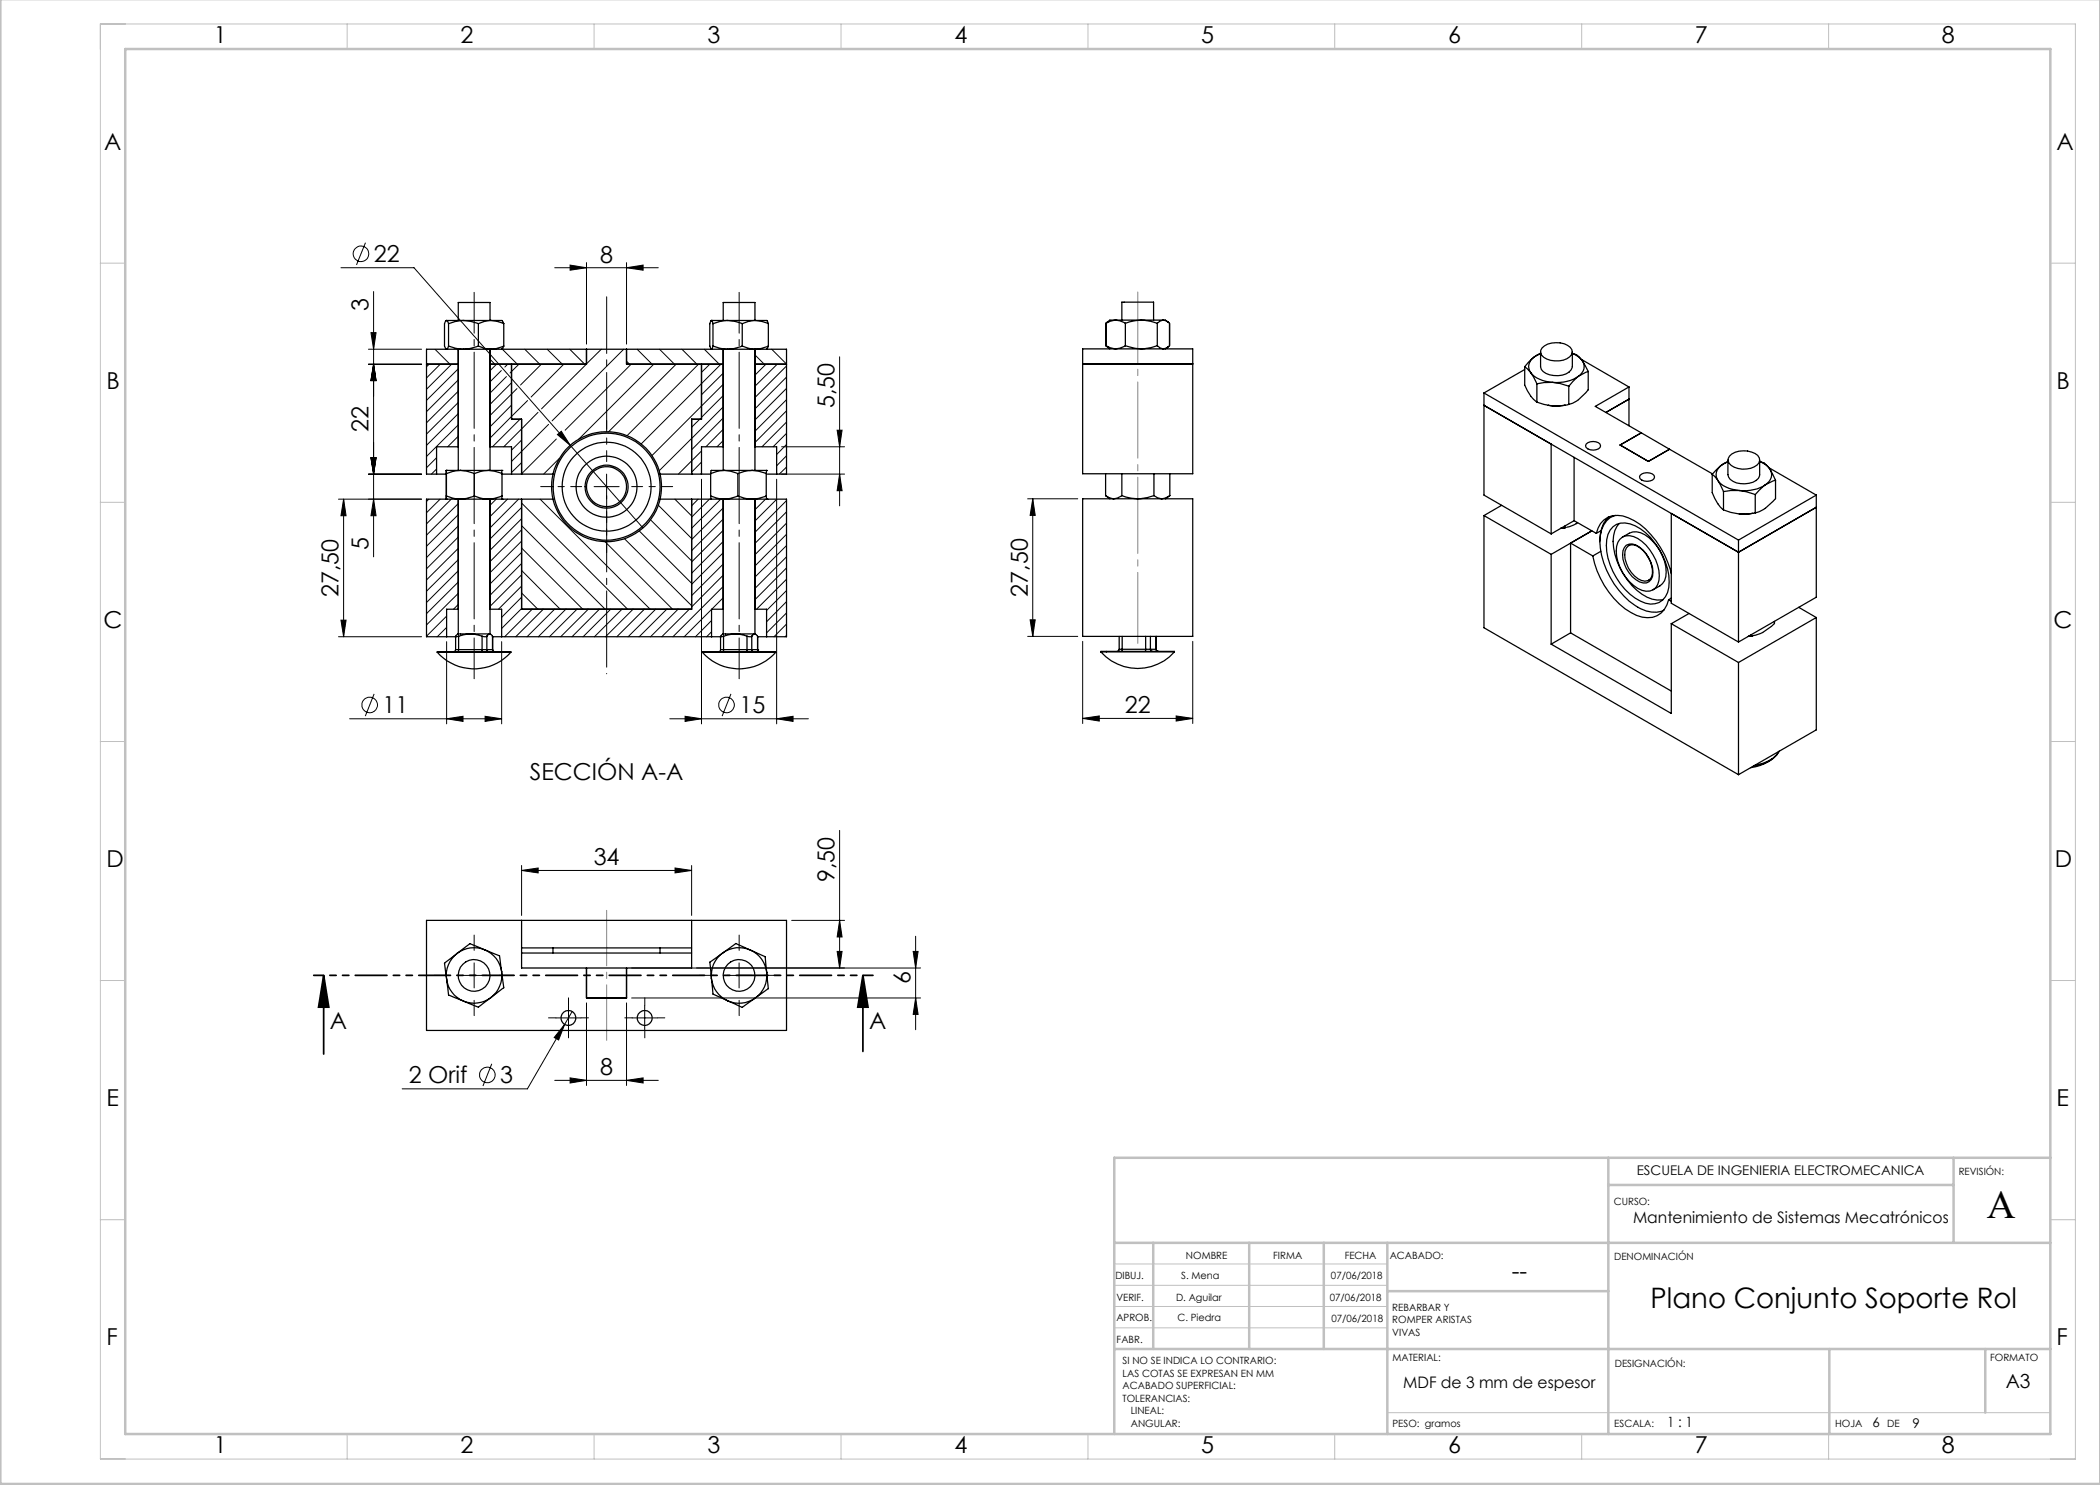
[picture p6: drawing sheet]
<svg xmlns="http://www.w3.org/2000/svg" width="420mm" height="297mm" viewBox="0 0 420 297" stroke-linecap="round" stroke-linejoin="round" font-family="sans-serif">
<!-- layer: Capa 1 -->
<g fill="none" stroke="#000" stroke-width=".2">
<path d="M68.2 53.5h14.6l31.3 35.6M73.1 48.5l-1.8 4.5M74.7 58.3v53.1M110.9 53.5h20.8M114 53l3.3 .5-3.3 .5zM117.3 52.5v16.3M125.3 53.5l3.3-.5v1zM125.3 52.5v16.3M73.7 72.8h10.6M73.7 69.8h10.6M74.2 66.5h1l-.5 3.3zM74.7 72.8l.5 3.3h-1z"/>
<path d="M85.3 72.6l.2 .2M85.8 72.8l-.5 .5M87 69.8l3 3M88.1 72.8l-2.8 2.8M90.3 72.8l-5 5.1M91.5 69.8l.2 .2M91.7 78.2l-6.4 6.4M91.7 76l-6.4 6.3M91.7 73.8l-6.4 6.3M98 71.9l1 .9M99.2 73l-1.2 1.2M100.3 74.1l-2.3 2.3"/>
<path d="M100.5 69.8l3 3M101.3 75.3l-3.3 3.3M101.5 72.8l-.5 .6M102.3 76.5l-4.3 4.4M103.4 77.7l-5.4 5.4M103.8 72.8l-1.8 1.8M105 69.8l3 3M108.3 72.8l-4.2 4.2M109.4 69.8l3.1 3M112.7 72.8l-6.5 6.6M113.9 69.8l3 3M117.3 72.8l-9 9"/>
<path d="M120.3 69.8l-3 3M124.7 69.8l-14.3 14.4M125.3 72.2l.6 .6M126.2 72.8l-13.2 13.2M127.4 69.8l3 3M130.7 72.8l-15 15.1M131.9 69.8l3 3M135.2 72.8l-13.5 13.6M136.4 69.8l3 3M139.7 72.8l-14.3 14.3M140.9 69.8l3 3M142 72.8l-1.7 1.7"/>
<path d="M144.2 72.8l-16 16M144.6 76.9l-14.2 14.2M144.6 79.1l-4.3 4.4M144.6 74.6l-4.3 4.3M151 71l1.9 1.8M153.2 72.8l-2.2 2.2M154.3 69.8l3 3M155.4 72.8l-4.4 4.5M157.3 79.9l-6.3 6.4M157.3 73.2l-6.3 6.3M157.3 77.7l-6.3 6.3M157.3 75.4l-6.3 6.4"/>
<path d="M167.9 71.4v29.8M67.7 99.8h16.6M68.7 99.8l.5 3.3h-1zM68.7 99.8v27.5M73.7 94.8h10.6M74.2 91.5h1l-.5 3.3zM74.7 99.8l.5 3.3h-1zM85.8 99.8l-.5 .5M87.3 93.8l-1 1M87.3 91.5l-2 2.1M88 99.8l-2.7 2.7M90.2 99.8l-4.9 5"/>
<path d="M91.7 82.7l-6.4 6.4M91.7 87.2l-2.2 2.2M91.7 85l-6.4 6.3M91.7 80.5l-6.4 6.3M99.2 99.8l-1.2 1.3M101.5 99.8l-3.5 3.5M102.3 81l-4.3 4.4M103.7 99.8l-5.7 5.8M104 83.9l-5.5 5.5M104.3 92.5l-2 2M104.3 88l-2 2M105.5 80.1l-7.5 7.5"/>
<path d="M107.6 82.5l-6.8 6.9M108 99.8l22 22M109.7 84.9l-7.4 7.4M111.3 87.8l-7.1 7M111.5 86.9l.8-.6 1.8 2.8zM111.9 91.7l-3.2 3.1M114.1 89.1l14.5 16.5M118.8 97.3h5M121.3 94.8v5M135 99.8l3.3 3.4M139.6 99.8l-1.3 1.4M139.9 83.9l-1.6 1.5"/>
<path d="M140.3 95.8v49M140.3 90.2l-4.6 4.6M140.3 94.7l-.1 .1M140.3 92.4l-2 2M141.9 99.8l-3.6 3.6M144.1 99.8l-5.8 5.9M144.6 88.1l-1.2 1.3M144.6 81.4l-12.8 12.8M144.6 85.9l-3.4 3.5M144.6 83.6l-6.3 6.4M153.1 99.8l-2.1 2.1M155.3 95.8v49"/>
<path d="M155.4 99.8l-4.4 4.4M156.3 94.8h12.6M156.3 89.4h12.6M157.3 93.4l-1.4 1.4M157.3 91.2l-2 2M157.3 88.9l-2 2M157.3 86.7l-2.7 2.7M157.3 84.4l-4.9 5M157.3 82.2l-6.3 6.3M167.4 86h1l-.5 3.4zM167.9 94.8l.5 3.3h-1zM205.5 99.8h10"/>
<path d="M206.6 99.8l.4 3.3h-1zM206.6 99.8v27.5M91.7 118.7l-6.4 6.3M91.7 116.4l-6.4 6.3M91.7 114.2l-6.4 6.3M91.7 111.9l-6.4 6.3M91.7 109.7l-6.4 6.3M91.7 107.4l-6.4 6.4M91.7 105.2l-6.4 6.3M91.7 102.9l-6.4 6.4M91.7 100.7l-6.4 6.3M104.3 110.5l-6.3 6.3"/>
<path d="M104.3 108.2l-6.3 6.3M104.3 119.4l-4 4.1M104.3 117.2l-4.6 4.6M104.3 115l-6.3 6.3M104.3 112.7l-6.3 6.4M104.3 106l-6.3 6.3M104.3 103.7l-6.3 6.4M104.3 101.5l-6.3 6.3M104.3 100.6l21.2 21.2M104.3 105.1l16.7 16.7M104.3 109.6l12.3 12.2M104.3 114.1l7.7 7.7"/>
<path d="M104.3 118.6l3.3 3.2M121 108.3l13.5 13.5M124.9 107.7l13.4 13.4M127.8 106.2l10.5 10.5M130.1 104l8.2 8.2M131.7 101l6.6 6.7M144.6 119.6l-7.8 7.7M144.6 117.3l-10 10M144.6 115l-6.3 6.4M144.6 112.8l-6.3 6.3M144.6 110.6l-6.3 6.3M144.6 108.3l-6.3 6.3"/>
<path d="M144.6 106.1l-6.3 6.3M144.6 103.8l-6.3 6.3M144.6 101.6l-6.3 6.3M157.3 111.4l-6.3 6.3M157.3 104.6l-6.3 6.3M157.3 102.4l-6.3 6.3M157.3 118.1l-4 4M157.3 115.8l-6 6M157.3 113.6l-6.3 6.3M157.3 109.1l-6.3 6.3M157.3 106.9l-6.3 6.3M157.3 100.1l-6.3 6.4"/>
<path d="M67.7 127.3h16.6M68.2 124h1l-.5 3.3zM74.8 138.8l-1.7 4.4M89.3 128.3v16.5M89.3 125.5l-1.8 1.8M89.3 123.2l-4 4M91.7 120.9l-1 .9M100.3 128.3v16.5M104.3 121.7l-4 4M106.4 121.8l-5.5 5.5M108.7 121.8l-5.5 5.5M110.9 121.8l-5.5 5.5"/>
<path d="M113.2 121.8l-5.5 5.5M115.4 121.8l-5.5 5.5M117.7 121.8l-5.6 5.5M119.9 121.8l-5.5 5.5M122.1 121.8l-5.5 5.5M124.4 121.8l-5.5 5.5M126.6 121.8l-5.5 5.5M128.9 121.8l-5.5 5.5M131.1 121.8l-5.5 5.5M133.4 121.8l-5.6 5.5M135.6 121.8l-5.5 5.5M137.9 121.8l-5.5 5.5"/>
<path d="M142.3 126.4l-1 .9M142.3 124.1l-3.2 3.2M144.6 121.8h.1M146.2 138.8l-1.8 4.4M157.3 127.1l-.2 .2M157.3 124.8l-2.5 2.5M157.3 122.6l-4 4M157.3 120.3l-4 4.1M205.5 127.3h10M206 124h1l-.4 3.3zM216.5 128.3v16.4M238.5 128.3v16.4"/>
<path d="M69.9 143.8h30.4M89.3 143.8l3.3-.5v1zM97 143.3l3.3 .5-3.3 .5zM133.9 143.8h27.8M137 143.3l3.3 .5-3.3 .5zM155.3 143.8l3.3-.5v1zM216.5 143.7l3.4-.5v1zM216.5 143.7h22M235.2 143.2l3.3 .5-3.3 .5zM104.3 174.1l3.3-.5v1zM104.3 173.1v10M104.3 174.1h34"/>
<path d="M135 173.6l3.3 .5-3.3 .5zM138.3 173.1v10M167.9 166.1v27.5M92.3 195.1h5M94.8 192.6v5M126.3 193.6h57.8M126.3 199.6h57.8M145.3 195.1h5M147.8 192.6v5M158.3 184.1h10.6M167.4 190.3h1l-.5 3.3zM167.9 184.1l.5 3.3h-1z"/>
<path d="M182.6 190.3h1l-.5 3.3zM183.1 199.6l.5 3.3h-1zM183.1 187.3v18.6M98.4 212.8l-1.8 4.4M110.9 216.1h20.8M111.2 203.6h5M112.9 204.9l-1.2 3.1-.9-.5zM113.7 201.1v5M114 215.6l3.3 .5-3.3 .5zM114.4 202.3l-8.9 15.5h-25.1M117.3 200.6v16.5M125.3 216.1l3.3-.5v1z"/>
<path d="M125.3 200.6v16.5M126.4 203.6h5M128.9 201.1v5"/>
<circle cx="72.2" cy="50.8" r="1.55"/>
<circle cx="73.9" cy="141" r="1.55"/>
<circle cx="145.3" cy="141" r="1.55"/>
<circle cx="97.5" cy="215" r="1.56"/>
</g>
<path d="M64.7 195.1l1.1 6.3h-2.1zM64.7 195.1v15.7M172.6 195.1l1 6.3h-2zM172.6 195.1v15.2" fill="none" stroke="#000" stroke-width=".35"/>
<g fill="none" stroke="#000" stroke-width=".2" stroke-dasharray="15.2 1.3 1.3 1.3">
<path d="M89.8 195.1h-3M94.8 190.1v-3.1M99.8 195.1h3.1M142.8 195.1h-3M147.8 190.1v-3.1M152.8 195.1h3.1M94.8 200.1v3M111.2 203.6h-1.5M113.7 201.1v-1.5M113.7 206.1v1.5M116.2 203.6h1.5M126.5 203.6h-1.5"/>
<path d="M129 201.1v-1.5M129 206.1v1.5M131.5 203.6h1.5M147.8 200.1v3"/>
</g>
<path d="M94.8 135.7v-77.2M147.8 135.7v-77.2" fill="none" stroke="#000" stroke-width=".2" stroke-dasharray="15.2 1.3 1.3 1.3" stroke-dashoffset="7.1"/>
<path d="M121.3 134.8v-37" fill="none" stroke="#000" stroke-width=".2" stroke-dasharray="15.2 1.3 1.3 1.3" stroke-dashoffset="-1.3"/>
<path d="M121.3 85.8v-26.4" fill="none" stroke="#000" stroke-width=".2" stroke-dasharray="15.2 1.3 1.3 1.3" stroke-dashoffset="3.9"/>
<path d="M116.3 97.3h-8.2M121.3 92.3v-8.2M126.3 97.3h8.2M121.3 102.3v8.2" fill="none" stroke="#000" stroke-width=".2" stroke-dasharray="15.2 1.3 1.3 1.3" stroke-dashoffset="13"/>
<path d="M174.6 195.1h-111.9" fill="none" stroke="#000" stroke-width=".35" stroke-dasharray="6.3 1.3 1.3 1.3 1.3 1.3" stroke-dashoffset="4.4"/>
<path d="M121.3 208.1v-26" fill="none" stroke="#808080" stroke-width=".2" stroke-dasharray="15.2 1.3 1.3 1.3" stroke-dashoffset="4.1"/>
<path d="M227.6 58.4v70.3" fill="none" stroke="#808080" stroke-width=".2" stroke-dasharray="15.2 1.3 1.3 1.3" stroke-dashoffset="1.1"/>
<g fill="none" stroke="#c0c0c0" stroke-width=".2">
<path d="M20.1 4.8h395v287h-395zM69.4 4.8v5M118.8 4.8v5M168.2 4.8v5M217.6 4.8v5M266.9 4.8v5M316.3 4.8v5M365.7 4.8v5M20.1 52.6h4.9M410.1 52.6h5M20.1 100.5h4.9M410.1 100.5h5"/>
<path d="M20.1 148.3h4.9M410.1 148.3h5M20.1 196.1h4.9M410.1 196.1h5M20.1 243.9h4.9M222.8 257.1h54.7M222.8 252.8h54.7M410.1 243.9h5M222.8 261.3h54.7M222.8 265.6h54.7M69.4 286.8v5M118.8 286.8v5"/>
<path d="M168.2 286.8v5M217.6 286.8v5M266.9 286.8v5M277.5 282.5h132.6M316.3 286.8v5M365.7 286.8v5"/>
</g>
<g fill="none" stroke="#c0c0c0" stroke-width=".5">
<path d="M.1 -.1v296.9h419.9M25 9.8h385.1v277h-385.1zM321.6 237h69.1M321.7 231.6v55.2M390.7 231.6v17M410.1 231.6h-187.3v55.2M222.8 248.6h187.3M230.6 248.6v21.2M249.8 248.6v21.2M264.8 248.6v21.2M277.5 248.6v38.2M277.6 258.2h44.1"/>
<path d="M222.8 269.8h187.3M365.9 269.8v17M397.1 269.8v12.7"/>
</g>
<g fill="#000">
<path d="M68.7 99.8l.5 3.3h-1zM68.2 124h1l-.5 3.3zM167.4 86h1l-.5 3.4zM167.9 94.8l.5 3.3h-1zM206.6 99.8l.4 3.3h-1zM206 124h1l-.4 3.3z"/>
<path d="M135 173.6l3.3 .5-3.3 .5zM104.3 174.1l3.3-.5v1zM125.3 216.1l3.3-.5v1zM114 215.6l3.3 .5-3.3 .5zM155.3 143.8l3.3-.5v1zM137 143.3l3.3 .5-3.3 .5zM97 143.3l3.3 .5-3.3 .5zM89.3 143.8l3.3-.5v1zM235.2 143.2l3.3 .5-3.3 .5zM216.5 143.7l3.4-.5v1z"/>
<path d="M167.4 190.3h1l-.5 3.3zM167.9 184.1l.5 3.3h-1z"/>
<path d="M172.6 195.1l1 6.3h-2zM64.7 195.1l1.1 6.3h-2.1z"/>
<path d="M183.1 199.6l.5 3.3h-1zM182.6 190.3h1l-.5 3.3zM74.2 91.5h1l-.5 3.3zM74.7 72.8l.5 3.3h-1zM74.7 72.8l.5 3.3h-1zM74.2 66.5h1l-.5 3.3zM74.7 99.8l.5 3.3h-1zM74.2 91.5h1l-.5 3.3z"/>
<path d="M112.9 204.9l-2.1 2.6 .9 .5zM111.5 86.9l2.6 2.2-1.8-2.8zM114 53l3.3 .5-3.3 .5zM125.3 53.5l3.3-.5v1z"/>
</g>
<g fill="none" stroke="#000" stroke-width=".25">
<path d="M85.3 72.8h6.4M89.2 69.8h.1M89.3 64.1l.4 .6M89.3 64.1h3.4M89.3 69.8h3.4M89.3 64.1l-.4 .6v4.5l.4 .6M89.3 64.1h-.1M89.3 69.8h-4v25h2M89.7 69.2a7.9 7.9 0 0 0 3 .6M89.7 69.2l-.4 .6M89.7 64.7v4.5M91.7 64.1v-3.6h6.3v3.6"/>
<path d="M91.7 69.8v24.3M92.7 64.1a7.9 7.9 0 0 0-3 .6M92.7 64.1l1.3 .1 1.7 .5M92.7 64.1h5.5M92.7 69.8h5.5M95.7 69.2l-1.7 .5-1.3 .1M95.7 69.2a5.8 5.8 0 0 0 2.5 .6M95.7 64.7v4.5M98 69.8v24.3M98.2 64.1a5.8 5.8 0 0 0-2.5 .6M98.2 64.1l1.1 .1 1.5 .5M98.2 64.1h1.3a.83 .83 0 0 1 1.3 .6"/>
<path d="M98.2 69.8h2.2M100.4 69.8h41.9M100.8 69.2l-1.5 .5-1.1 .1M100.8 69.2l-.4 .6M100.8 64.7v4.5M102.3 72.8v11.1h2v10.9M117.3 69.8v3h-19.3M125.3 69.8v3h19.3M140.3 72.8v11.1h-2v10.9M142.2 64.2l-.2 .5v4.5l.3 .6M142.2 69.8h.1M142.3 64.1l.3 .6"/>
<path d="M142.3 64.1h3.2M142.3 69.8h3.2M142.3 69.8h.1M142.3 64.1h.1M142.3 64.1h-.1M142.6 69.2l1.3 .4 1.6 .2M142.6 69.2l-.3 .6M142.6 64.7v4.5M144.6 64.1v-3.6h6.4v3.6M144.6 69.8v24.3M145.5 64.1l-1.6 .2-1.3 .4M145.5 64.1l1.3 .1 1.6 .5"/>
<path d="M145.5 69.8h5.6M145.5 64.1h5.6M148.4 69.2l-1.6 .5-1.3 .1M148.4 69.2l1.2 .4 1.5 .2M148.4 64.7v4.5M151 69.8v24.3M151 72.8h6.3M151.1 64.1l-1.5 .2-1.2 .4M151.1 64.1l1.1 .1 1.5 .5M151.1 64.1h2.3l.3 .6M151.1 69.8h2.3M153.4 69.8h3.9v25h-2"/>
<path d="M153.4 64.1h.1M153.7 69.2l-1.5 .5-1.1 .1M153.7 69.2l-.3 .6M153.7 64.7v4.5M216.5 69.8h22v25h-22zM216.5 72.8h22M221.2 64.7v4.4M221.2 69.1a3.3 3.3 0 0 0 3.9 0M221.2 69.1l.3 .3M221.4 69.4l.6 .4M221.5 64.4l-.3 .3M223.1 64l-1 .2-.9 .5"/>
<path d="M223.1 64l.9 .2 1.1 .5M223.1 64h5.2M223.1 64h-1.1l-.6 .4M224.4 64v-3.6h6.3v3.6M225.1 69.1a8.3 8.3 0 0 0 6.4 0M225.1 64.7v4.4M228.3 64l-1.3 .1-1.9 .6M228.3 64l1.9 .3 1.3 .4M228.3 64h4.4M231.5 64.7v4.4M232.7 64l-.7 .2-.5 .5M232.7 64l.5 .2 .7 .5v4.4a1.48 1.48 0 0 1-2.4 0"/>
<path d="M232.7 64h.4l.5 .4M233.6 69.4l-.5 .4M233.9 64.7v4.4M296.8 78.6l50.9 29.4M296.8 78.6v20.4l13.4 7.8M304.9 73.3l1.2 1.2M304.9 73.3v3.7a7 7 0 0 0 2.5 3.4M304.9 73.9l-8.1 4.7M306.1 74.5a6.2 6.2 0 0 0 4.5 2M306.1 74.5l1.3 2.3M306.9 71.4a2.2 2.2 0 0 0-.8 3.1M306.9 71.4l1.2-.7z"/>
<path d="M306.9 71.4l-2 1.9M307.4 76.8v3.6M308.1 70.4v2.9a1.53 1.53 0 0 0 1.1 1.4 4.5 4.5 0 0 0 5-.7l.3-.7v-2.9M308.4 69.6a4.5 4.5 0 0 1 5.6-.1 1.19 1.19 0 0 1-.1 1.9 4.5 4.5 0 0 1-5.6-.4l-.2-.4 .1-.5zM310.6 76.5h-1.8l-1.4 .3M310.6 76.5l1.4 .2 1.8 .6M313.8 77.3v3.6M314.5 70.7l1.2 .7 .7 .7M314.5 70.7a2.72 2.72 0 0 1 1.9 1.4M315.7 75.2a7.8 7.8 0 0 1-5.1 1.3M315.7 75.2l-1.9 2.1M316.4 72.1a2.16 2.16 0 0 1-.7 3.1"/>
<path d="M316.4 72.1l1.2 2.2M316.5 72l9.3 5.4M317.6 74.3v3.7a7.3 7.3 0 0 1-3.8 2.9M317.6 74.3l-1.9 .9M325.8 77.4l-6.7 3.9 9.2 5.3M325.8 77.4v7.8M325.8 79.8l-4.6 2.7M87.3 94.8h2M89.3 99.8h.1M89.3 94.1h.1M89.3 94.1v.6M89.3 94.1h2.8"/>
<path d="M89.3 99.8h2.8M89.3 94.1v5.7M89.3 99.8h-4v27.5h4M89.3 99.2l1.2 .4 1.6 .2M89.3 99.2v.6M89.3 94.7v4.5M91.7 99.8v27M91.7 89.4h-4.4v5.4M92.1 94.1l-1.6 .2-1.2 .4M92.1 94.1l1.2 .1 1.6 .5M92.1 99.8h5.5M92.1 94.1h5.5"/>
<path d="M94.9 99.2l-1.6 .5-1.2 .1M94.9 99.2l1.2 .4 1.5 .2M94.9 94.7v4.5M97.6 94.1l-1.5 .2-1.2 .4M97.6 94.1l1.2 .1 1.6 .5M97.6 94.1h2.8M97.6 99.8h2.8M98 99.8v27M98 89.4h4.3v5.4M100.4 94.1h.1M100.4 99.8h.1M100.4 94.1v.6"/>
<path d="M100.4 99.8h10.2M100.4 94.8h1.9M100.4 99.2l-1.6 .5-1.2 .1M100.4 99.2v.6M100.4 94.7v4.5M102.3 94.8h8.3M104.3 99.8v22h34v-22M132 99.8h12.9M132 94.8h8.3M140.3 94.8h1.8M142.1 99.2l1.3 .4 1.5 .2M142.1 99.2l.1 .6"/>
<path d="M142.1 94.7v4.5M142.3 94.1l-.2 .6M142.3 94.1h2.6M142.3 94.1h-.1M144.6 99.8v27M144.6 89.4h-4.3v5.4M144.9 99.8h5.5M144.9 94.1h5.5M144.9 94.1l1.1 .1 1.6 .5M144.9 94.1l-1.5 .2-1.3 .4M147.6 99.2l1.2 .4 1.6 .2M147.6 99.2l-1.6 .5-1.1 .1"/>
<path d="M147.6 94.7v4.5M150.4 94.1l-1.6 .2-1.2 .4M150.4 94.1l1.3 .1 1.5 .5M150.4 99.8h3M150.4 94.1h3M151 99.8v27M151 89.4h4.3v5.4M153.2 99.2l-1.5 .5-1.3 .1M153.2 99.2l.2 .6M153.2 94.7v4.5M153.4 94.1l-.2 .6M153.4 99.8h3.9v27.5h-4"/>
<path d="M153.4 94.1h.1M153.4 99.8h.1M153.5 94.8h1.8M216.5 99.8h22v27.5h-22zM221.1 99.1a2.39 2.39 0 0 0 3.3 0M221.1 99.1l.9 .7M221.1 94.8v4.3M224.4 99.1a8.4 8.4 0 0 0 6.4 0M224.4 94.8v4.3M230.8 99.1a2.3 2.3 0 0 0 3.2 0M230.8 94.8v4.3M234 99.1l-.9 .7"/>
<path d="M234 94.8v4.3M296.8 81.1l50.9 29.4M307.4 80.4l1.4 .5 1.8 .3M309.6 81.1h.1M309.7 81.1l.9 .1M310.2 88.8v18M313.1 81l-2.5 .2M313.8 80.9l-1.8 .3h-1.4M314.8 91.5v12.6M317.2 88.8a2.1 2.1 0 0 1 2.8 0l.1 .4a1.81 1.81 0 0 1-2.9 .3l-.1-.3zM328 95.1a2.1 2.1 0 0 1 2.8 0l.1 .3a1.26 1.26 0 0 1-1.5 .9 1.34 1.34 0 0 1-1.5-.9zM328.3 86.6l-4.3 2.4 5.7 3.3 4.2-2.5"/>
<path d="M328.3 86.6l5.6 3.2M333.9 89.8l8.6 5M342.4 94.9l1.2 1.2M342.4 94.9v3.6l1.1 2.1 1.2 1.4M343.6 96.1a5.8 5.8 0 0 0 4.3 2M343.6 96.1l1.1 2.2M344.5 92.9a2.25 2.25 0 0 0-.9 3.2M344.5 92.9l-2.1 2M344.7 98.3v3.7M345.6 92.3l-1.1 .6M345.6 92v2.9a2.95 2.95 0 0 0 3.4 1.9 3.1 3.1 0 0 0 2.9-1.6v-3.2M345.6 92.4l-1.1 .5"/>
<path d="M345.9 91.2a4.5 4.5 0 0 1 5.6-.1 1.37 1.37 0 0 1-.7 2.3 4.4 4.4 0 0 1-5-.7l-.2-.5 .1-.5zM347.9 98.1h-1.8l-1.4 .2M347.9 98.1l1.4 .3 1.7 .5M351 98.9v3.7M351.9 92.3a2.87 2.87 0 0 1 2.1 1.5l-.7-.7zM353.1 97a8.3 8.3 0 0 1-5.2 1.1M353.1 97l-2.1 1.9M354 93.8a2.22 2.22 0 0 1-.9 3.2M354 93.8l1.1 2.3M354 93.7l9.3 5.3M355.1 96.1v3.6a7.6 7.6 0 0 1-4.1 2.9M355.1 96.1l-2 .9"/>
<path d="M363.3 99l-15.6 9M363.3 99v20.4l-15.6 9M296.8 103.1v22.5l50.9 29.3M296.8 103.1l13.4 7.8M300.3 101.1l-3.5 2M310.2 110.9v17.9M313 105.5l-.8 .1M313 105.5h.1l-.9 .2M313 105.2v.3M314.1 108.6v18M314.1 108.6l4.5 2.6M314.1 108.6l4.2-2.4-8.1 4.7"/>
<path d="M314.8 104.1l4.5 2.6M314.8 104.1l-4.6 2.7M315.5 104.5l-.7 .5-1.4 .4M318.6 111.2a17.3 17.3 0 0 0 7.5 11.3 5.1 5.1 0 0 0 6.1 .1l.6-.7 .6-.9 .3-1.1M319.3 106.7a4.3 4.3 0 0 1 6.4-3.1 14.7 14.7 0 0 1 7.2 7.4l1.4 3.7M320.1 110.3l-1.5 .9M320.2 106.1l-.9 .6M321.8 103.4a5.5 5.5 0 0 0-1.8 4.7M322.6 105.4a3.8 3.8 0 0 1 4.4-.2 13.4 13.4 0 0 1 6.8 12.3 3.6 3.6 0 0 1-5.7 2.7 13.4 13.4 0 0 1-6.8-12.3l.3-1 .4-.9zM323.1 103.1a4.3 4.3 0 0 0-3 4 15.8 15.8 0 0 0 4.7 12.1 9 9 0 0 0 6.5 3.2l1.5-.4M323.9 104.7a6.5 6.5 0 0 0-.9 6.1 13.8 13.8 0 0 0 6.4 8.6 4.6 4.6 0 0 0 3.2 .5M324 107.9a2.65 2.65 0 0 1 3.6-.2 9.4 9.4 0 0 1 4.2 8.4 2.41 2.41 0 0 1-3.4 2 8.9 8.9 0 0 1-5.1-8.8l.3-.8z"/>
<path d="M324.5 107.4a3.7 3.7 0 0 1 5.3 .1 9.4 9.4 0 0 1 3.4 7.8 3.5 3.5 0 0 1-2.6 2.7M325.3 109a2.31 2.31 0 0 1 2.6 .4 6.6 6.6 0 0 1 2.6 5.8 1.71 1.71 0 0 1-2.6 1.2 6.3 6.3 0 0 1-3.3-6.2zM329.8 116a1.8 1.8 0 0 1-2.2-.3 6 6 0 0 1-2.6-5.5 1.54 1.54 0 0 1 2.4-1 6.1 6.1 0 0 1 2.9 6.1l-.2 .4-.4 .4M333.7 119.9l.6 .4M334.3 119.6l-.6 .3M344.7 102l1.4 .5 1.8 .3M347.7 108v20.4M347.7 110.5l-13.4-7.8v17.9l13.4 7.8M350.6 102.7l-1.3 .1h-1.4M351 102.6l-1.7 .2h-1.4M363.3 101.5l-15.6 9M87.5 130.5a9.8 9.8 0 0 0 14.7 0"/>
<path d="M87.5 130.5v-.2h14.7v.2M87.5 130.5h14.7M89.3 127.3h1.8M91.1 129.9v.3l-.4 .1M91.1 129.9h.6M91.1 127.3v2.6M91.7 126.8l-.6 .5 .6-.1M91.7 126.8h6.3M91.7 121.8h-2.4v5.5M91.7 129.9l-.1 .4M91.7 127.2a6.1 6.1 0 0 1 4.7 0M91.7 129.9h4.7"/>
<path d="M91.7 127.2v2.7M96.4 129.9l-.1 .4M96.4 127.2l.5 .1 .5-.1M96.4 129.9h1M96.4 127.2v2.7M97.4 127.2l.5-.4h.1l.5 .4M97.4 129.9v.3l.4 .1M97.4 129.9h1.1M97.4 127.2v2.7M98 126.8l.1 .1M98 121.8h2.3v5.5M98.5 127.2v2.8l.2 .3h.2l-.3-.1-.1-.3"/>
<path d="M98.5 127.2v2.7M98.5 127.3h1.8M100.3 127.3h42M140.5 130.5a9.8 9.8 0 0 0 14.7 0M140.5 130.5v-.2h14.7v.2M140.5 130.5h14.7M142.3 127.3h1.8M144.1 129.9l-.2 .4h-.2M144.1 129.9h.6M144.1 127.3v2.6M144.6 126.8l-.5 .5 .6-.1M144.6 126.8h6.4"/>
<path d="M144.6 121.8h-2.3v5.5M144.7 129.9l-.1 .4M144.7 127.2a6.1 6.1 0 0 1 4.7 0M144.7 129.9h4.7M144.7 127.2v2.7M149.4 129.9l-.1 .4M149.4 127.2l.5 .1 .5-.1M149.4 129.9h1M149.4 127.2v2.7M150.4 127.2l.4-.4 .7 .4v2.7M150.4 129.9v.3l.3 .1M150.4 129.9h1.1"/>
<path d="M150.4 127.2v2.7M151 126.8l.1 .1M151 121.8h2.3v5.5M151.5 129.9l.1 .3 .3 .1M151.5 127.3h1.8M151.5 129.9h.1M220.2 130.4a9.8 9.8 0 0 0 14.7 0M220.2 130.4h14.7M220.2 130.4v-.1h14.7v.1M223.8 129.9v.2l-.4 .2M223.8 129.9h.6M223.8 127.3v2.6"/>
<path d="M224.4 129.9l-.1 .4M224.4 129.9h4.7M224.4 127.3v2.6M229.1 129.9l-.1 .4M229.1 129.9h1M229.1 127.3v2.6M230.1 129.9l.1 .2 .3 .2M230.1 129.9h1.1M230.1 127.3v2.6M231.2 127.3v2.6l.2 .3 .3 .1-.3-.1-.2-.3M231.2 127.3v2.6M314.1 126.6l20.2 11.6"/>
<path d="M314.1 126.6l-3.9 2.2M334.3 124.7v18l-24.1-13.9M334.3 124.7l13.4 7.8M337.8 122.7l-3.5 2M347.7 132.5v22.4M350.2 127v.2M350.6 127.2l-.9 .1 .5-.1M354.9 124.3v.4a7.6 7.6 0 0 1-4.7 2.5M359.7 121.5l3.6 2M363.3 123.5v22.5l-15.6 8.9M363.3 123.5l-15.6 9M354.5 151.8a9 9 0 0 1-4.4 1.7"/>
<path d="M355.8 150.3a6.8 6.8 0 0 1-4.9 2.8M355.9 150.2a6 6 0 0 1-4.3 2.9l-.9 .1M85.3 184.1h72v22h-72zM89.3 195.8a5.6 5.6 0 0 0 3.4 4.4M89.3 195.8l.4 3.2 3 1.2M91.4 190.7a5.5 5.5 0 0 0-2.1 5.1M91.4 190.7l-2.5 1.9 .4 3.2M96.9 190l3 1.2 .4 3.1M96.9 190a5.4 5.4 0 0 1 3.4 4.3M96.9 190a5.5 5.5 0 0 0-5.5 .7M96.9 190l-2.9-1.3-2.6 2M98.2 199.5a5.7 5.7 0 0 1-5.5 .7"/>
<path d="M98.2 199.5l-2.5 1.9-3-1.2M100.3 194.3a5.7 5.7 0 0 1-2.1 5.2M100.3 194.3l.5 3.3-2.6 1.9M104.3 189.6h6.3M104.3 184.1v9.5h34v-9.5M104.3 190.6h34M110.6 189.6h21.4M110.6 189.6v1M117.3 193.6v6h8v-6M132 189.6v1M132 189.6h6.3M142.3 195.6l.3 3.2 2.9 1.4"/>
<path d="M142.3 195.6a5.6 5.6 0 0 0 3.2 4.6M144.6 190.6a5.5 5.5 0 0 0-2.3 5M144.6 190.6l-2.6 1.8 .3 3.2M150.1 190a5.5 5.5 0 0 1 3.3 4.5M150.1 190l2.9 1.3 .4 3.2M150.1 190a5.5 5.5 0 0 0-5.5 .6M150.1 190l-2.9-1.3-2.6 1.9M151.1 199.6a5.6 5.6 0 0 1-5.6 .6M151.1 199.6l-2.7 1.9-2.9-1.3M153.4 194.5a5.5 5.5 0 0 1-2.3 5.1M153.4 194.5l.3 3.2-2.6 1.9"/>
<circle cx="121.3" cy="97.3" r="4"/>
<circle cx="121.3" cy="97.3" r="6.1"/>
<circle cx="121.3" cy="97.3" r="11"/>
<circle cx="121.3" cy="97.3" r="4.3"/>
<circle cx="121.3" cy="97.3" r="10.7"/>
<circle cx="121.3" cy="97.3" r="8.9"/>
<circle cx="94.8" cy="195.1" r="3.2"/>
<circle cx="147.8" cy="195.1" r="3.2"/>
<circle cx="113.7" cy="203.6" r="1.5"/>
<circle cx="128.9" cy="203.6" r="1.51"/>
</g>
<text font-size="8" x="397.4" y="243.7">A</text>
<text font-size="5.6" x="330.1" y="261.6">Plano Conjunto Soporte Rol</text>
<g font-size="4.7">
<text x="42.7" y="8.6">1</text>
<text x="92.1" y="8.6">2</text>
<text x="141.5" y="8.6">3</text>
<text x="190.9" y="8.6">4</text>
<text x="240.2" y="8.6">5</text>
<text x="289.6" y="8.6">6</text>
<text x="339" y="8.6">7</text>
<text x="388.4" y="8.6">8</text>
<text x="20.8" y="29.9">A</text>
<text x="411.3" y="29.9">A</text>
<text x="74.8" y="52.5">22</text>
<text x="120" y="52.5">8</text>
<text x="73.7" y="62.2" transform="rotate(-90 73.7 62.2)">3</text>
<text x="21.3" y="77.8">B</text>
<text x="411.3" y="77.8">B</text>
<text x="166.9" y="81.7" transform="rotate(-90 166.9 81.7)">5,50</text>
<text x="73.7" y="86.4" transform="rotate(-90 73.7 86.4)">22</text>
<text x="73.7" y="110" transform="rotate(-90 73.7 110)">5</text>
<text x="67.7" y="119.4" transform="rotate(-90 67.7 119.4)">27,50</text>
<text x="205.5" y="119.3" transform="rotate(-90 205.5 119.3)">27,50</text>
<text x="20.7" y="125.5">C</text>
<text x="410.7" y="125.6">C</text>
<text x="76.5" y="142.7">11</text>
<text x="147.9" y="142.7">15</text>
<text x="225" y="142.7">22</text>
<text x="106" y="156">SECCIÓN A-A</text>
<text x="21.3" y="173.4">D</text>
<text x="118.7" y="173.1">34</text>
<text x="410.9" y="173.4">D</text>
<text x="166.9" y="176.4" transform="rotate(-90 166.9 176.4)">9,50</text>
<text x="182.1" y="196.8" transform="rotate(-90 182.1 196.8)">6</text>
<text x="66" y="205.7">A</text>
<text x="173.8" y="205.7">A</text>
<text x="120" y="215.1">8</text>
<text x="21.3" y="221.2">E</text>
<text x="81.7" y="216.7">2 Orif</text>
<text x="100" y="216.7">3</text>
<text x="411.3" y="221.2">E</text>
<text x="302.4" y="255.9">--</text>
<text x="21.3" y="269.1">F</text>
<text x="411.3" y="269.1">F</text>
<text x="42.8" y="290.6">1</text>
<text x="92.1" y="290.6">2</text>
<text x="141.5" y="290.6">3</text>
<text x="190.9" y="290.6">4</text>
<text x="240.3" y="290.6">5</text>
<text x="289.6" y="290.6">6</text>
<text x="339" y="290.6">7</text>
<text x="388.4" y="290.6">8</text>
</g>
<text font-size="3.9" x="401.1" y="277.7">A3</text>
<g font-size="3.2">
<text x="326.6" y="244.7">Mantenimiento de Sistemas Mecatrónicos</text>
<text x="280.6" y="277.7">MDF de 3 mm de espesor</text>
</g>
<text font-size="2.8" x="333.5" y="285.4">1 : 1</text>
<g font-size="2.7">
<text x="327.4" y="235">ESCUELA DE INGENIERIA ELECTROMECANICA</text>
<text x="374.5" y="285.5">6</text>
<text x="382.5" y="285.5">9</text>
</g>
<g font-size="2">
<text x="391.8" y="235">REVISIÓN:</text>
<text x="322.8" y="241">CURSO:</text>
<text x="237.2" y="251.8">NOMBRE</text>
<text x="254.6" y="251.7">FIRMA</text>
<text x="268.9" y="251.9">FECHA</text>
<text x="277.9" y="251.9">ACABADO:</text>
<text x="223.1" y="255.9">DIBUJ.</text>
<text x="236.2" y="255.9">S. Mena</text>
<text x="266.2" y="255.9">07/06/2018</text>
<text x="322.8" y="252">DENOMINACIÓN</text>
<text x="223.3" y="260.1">VERIF.</text>
<text x="235.2" y="260.1">D. Aguilar</text>
<text x="266" y="260.3">07/06/2018</text>
<text x="278.5" y="262.2">REBARBAR Y</text>
<text x="223.3" y="264.2">APROB.</text>
<text x="223.3" y="268.6">FABR.</text>
<text x="235.5" y="264.2">C. Piedra</text>
<text x="266.3" y="264.5">07/06/2018</text>
<text x="278.5" y="264.7">ROMPER ARISTAS</text>
<text x="278.5" y="267.2">VIVAS</text>
<text x="224.5" y="272.8">SI NO SE INDICA LO CONTRARIO:</text>
<text x="224.5" y="275.3">LAS COTAS SE EXPRESAN EN MM</text>
<text x="278.5" y="272.3">MATERIAL:</text>
<text x="323" y="273.4">DESIGNACIÓN:</text>
<text x="398" y="272.3">FORMATO</text>
<text x="224.5" y="277.8">ACABADO SUPERFICIAL:</text>
<text x="224.5" y="280.3">TOLERANCIAS:</text>
<text x="226.1" y="282.8">LINEAL:</text>
<text x="226.2" y="285.3">ANGULAR:</text>
<text x="278.5" y="285.3">PESO: gramos</text>
<text x="322.9" y="285.3">ESCALA:</text>
<text x="367" y="285.5">HOJA</text>
<text x="377.4" y="285.5">DE</text>
</g>
</svg>
